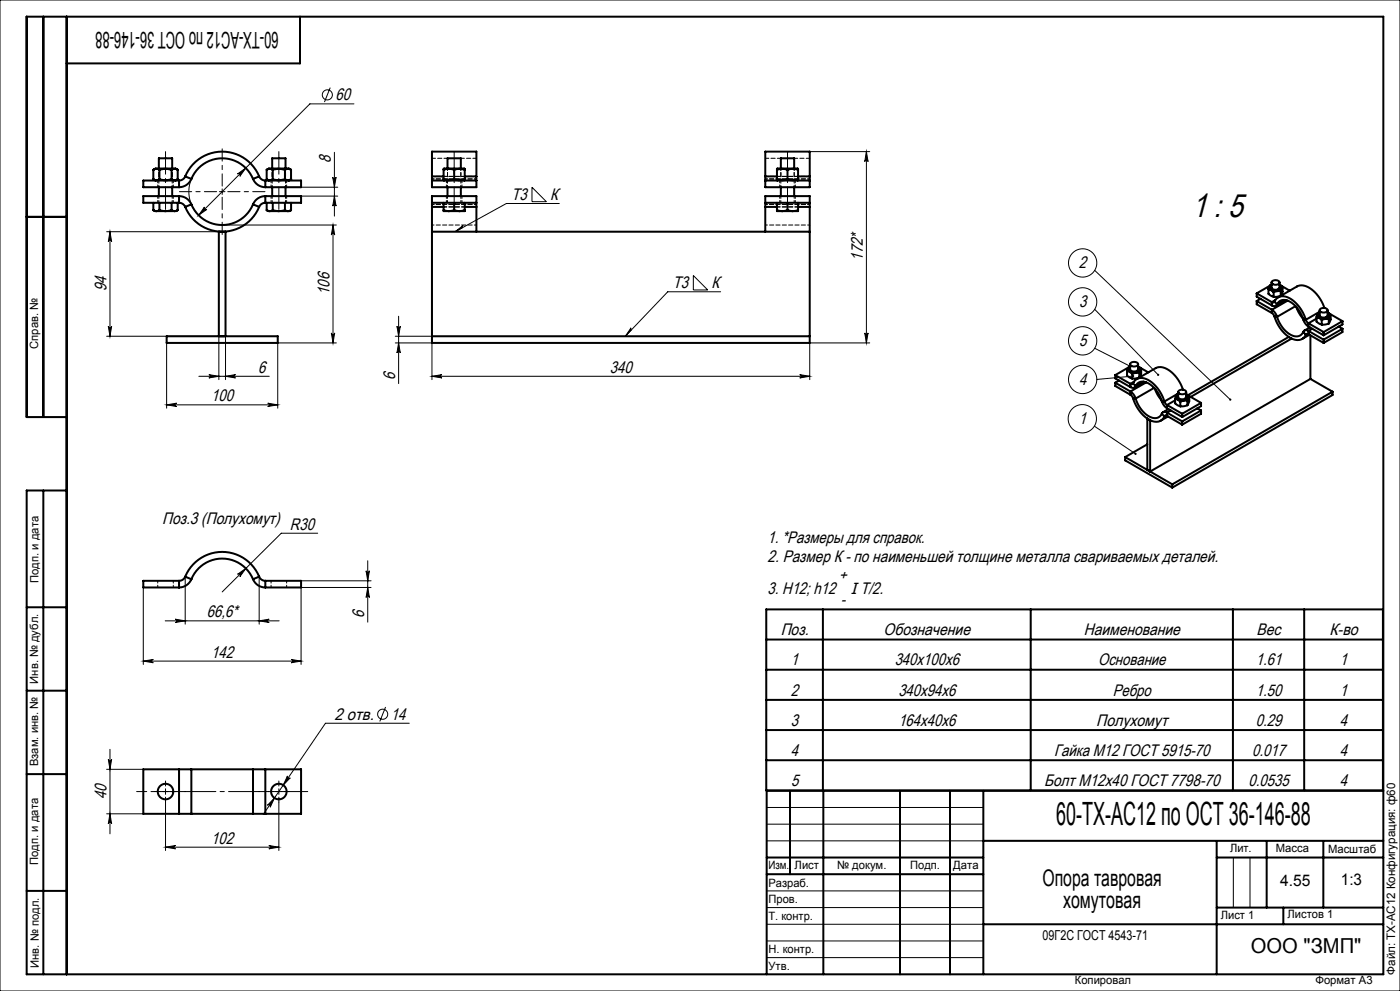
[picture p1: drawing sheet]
<svg xmlns="http://www.w3.org/2000/svg" width="420mm" height="297mm" viewBox="0 0 420 297" stroke-linecap="round" stroke-linejoin="round" font-family="sans-serif">
<g fill="none" stroke="#000" stroke-width=".3">
<path d="M0 0h420v297h-420zM99.1 26.3l-1.8 4.3M106.2 31.1h-13.2l-33.4 33.4M57.4 53.6a10 10 0 0 0 2.9 11.6M65.8 57.4h1.7M66.7 56.6v1.7M71.3 52.1l2.4-1.7-1.7 2.4a.5 .5 0 0 0-.1-.6 .5 .5 0 0 0-.6-.1zM90.3 56.1h11M90.3 58.8h11M99.8 53.1a.5 .5 0 0 0 .5 .5 .5 .5 0 0 0 .5-.5l-.5 3zM100.3 45.7v19.1M100.3 58.8l.5 3a.5 .5 0 0 0-.5-.5 .5 .5 0 0 0-.5 .5z"/>
<path d="M159.6 56.1l4.3 4.3h-4.3zM242.9 45.4h18M259.9 45.4v57.4M259.9 45.4l.5 3a.5 .5 0 0 0-.5-.4 .5 .5 0 0 0-.5 .4zM32 69.4h33.7M33 69.4v31.4M33 69.4l.5 3a.5 .5 0 0 0-.5-.4 .5 .5 0 0 0-.5 .4zM61.4 62a.5 .5 0 0 0 0 .7 .5 .5 0 0 0 .7 0l-2.5 1.8zM66.7 67.4h34.2M99.9 67.4l.5 3a.5 .5 0 0 0-.5-.4 .5 .5 0 0 0-.5 .4zM99.9 67.4v35.4M136.5 69.4l2.4-1.8-.1 .6z"/>
<path d="M167.8 61h-15.9l-15.4 8.4M32.5 97.8a.5 .5 0 0 0 .5 .4 .5 .5 0 0 0 .5-.4l-.5 3zM99.4 99.8a.5 .5 0 0 0 .5 .4 .5 .5 0 0 0 .5-.4l-.5 3zM119.1 97.8a.5 .5 0 0 0 .5 .4 .5 .5 0 0 0 .5-.4l-.5 3zM119.6 94.8v20.2M189.3 98.3v.6l-1.7 1.9zM208 82.6l4.3 4.3h-4.3zM216.2 87.4h-15.9l-12.7 13.4M259.4 99.8a.5 .5 0 0 0 .5 .4 .5 .5 0 0 0 .5-.4l-.5 3zM328.4 81l40.7 38.8M328.4 92.7l19 19.6M32 100.8h33.7v13"/>
<path d="M50 102.8v19.5M59.7 112.8h21.1M62.7 112.3l3 .5-3 .5a.5 .5 0 0 0 .4-.5 .5 .5 0 0 0-.4-.5zM67.7 112.8l3-.5a.5 .5 0 0 0-.5 .5 .5 .5 0 0 0 .5 .5zM67.7 100.8v13M100.9 102.8h-17.6v19.5M118.6 102.8h11v11M118.6 100.8h11M119.6 102.8l.5 3a.5 .5 0 0 0-.5-.5 .5 .5 0 0 0-.5 .5zM129.6 112.8l3-.5a.5 .5 0 0 0-.5 .5 .5 .5 0 0 0 .5 .5zM129.6 112.8h113.3M239.9 112.3l3 .5-3 .5a.5 .5 0 0 0 .5-.5 .5 .5 0 0 0-.5-.5z"/>
<path d="M260.9 102.8h-18v11M328.4 104.4l10.8 5.4M339.9 112.7l-10.9 1M50 121.3l3-.5a.5 .5 0 0 0-.5 .5 .5 .5 0 0 0 .5 .5zM50 121.3h33.3M80.3 120.8l3 .5-3 .5a.5 .5 0 0 0 .5-.5 .5 .5 0 0 0-.5-.5zM328.3 127.7l12.4 8.3M95.3 159.8h-10.9l-17.7 17.6M43 176.1v23M55.6 172.8v14.3M71.3 172.1l2.5-1.7-1.8 2.4a.5 .5 0 0 0 0-.7 .5 .5 0 0 0-.7 0zM77.8 172.8v14.3"/>
<path d="M90.3 174.1h21M109.8 171.1a.5 .5 0 0 0 .5 .4 .5 .5 0 0 0 .5-.4l-.5 3zM110.3 168.1v18.4M110.3 176.1l.5 3a.5 .5 0 0 0-.5-.5 .5 .5 0 0 0-.5 .5zM111.3 176.1h-21v23M43 198.1h47.3M43 198.1l3-.5a.5 .5 0 0 0-.5 .5 .5 .5 0 0 0 .5 .5zM49.6 186.1h34.2M52.6 185.6l3 .5-3 .5a.5 .5 0 0 0 .4-.5 .5 .5 0 0 0-.4-.5zM77.8 186.1l3-.5a.5 .5 0 0 0-.5 .5 .5 .5 0 0 0 .5 .5zM87.3 197.6l3 .5-3 .5a.5 .5 0 0 0 .5-.5 .5 .5 0 0 0-.5-.5zM115.7 211.9l-1.8 4.3"/>
<path d="M122.8 216.8h-25.2l-18.6 27.3M32 230.6h11M32.5 227.6a.5 .5 0 0 0 .5 .4 .5 .5 0 0 0 .5-.4l-.5 3zM33 224.6v25.3M48.8 237.2h1.7M49.7 236.4v1.7M82.3 239.2l-1.2 2.7a.5 .5 0 0 0-.2-.7 .5 .5 0 0 0-.7 .2zM82.8 237.2h1.7M83.7 236.4v1.7M86.3 232.5a.5 .5 0 0 0 .1 .7 .5 .5 0 0 0 .7-.1l-2.1 2.2zM32 243.9h11M33 243.9l.5 3a.5 .5 0 0 0-.5-.5 .5 .5 0 0 0-.5 .5z"/>
<path d="M49.7 253.9l3-.5a.5 .5 0 0 0-.5 .5 .5 .5 0 0 0 .5 .5zM49.7 240.4v14.5M49.7 253.9h34M80.7 253.4l3 .5-3 .5a.5 .5 0 0 0 .4-.5 .5 .5 0 0 0-.4-.5zM83.7 240.4v14.5M230 242h65M230 247h65M230 252h65M370 257v15M375 257v15M230 267h65M230 272h65"/>
<path d="M230 277h65M230 282h65M230 287h65"/>
<circle cx="98.2" cy="28.4" r="1.51"/>
<circle cx="324.8" cy="78.8" r="4.2"/>
<circle cx="324.8" cy="90.5" r="4.2"/>
<circle cx="324.8" cy="102.2" r="4.2"/>
<circle cx="324.8" cy="113.7" r="4.2"/>
<circle cx="324.7" cy="125.5" r="4.2"/>
<circle cx="114.8" cy="214.1" r="1.51"/>
</g>
<g fill="none" stroke="#000" stroke-width=".6">
<path d="M13 5v120M20 5v287M90 5v14h-70M46 53.7a1.62 1.62 0 0 0 1.8 0M46 50.9a1.62 1.62 0 0 1 1.8 0M46 50.9a5 5 0 0 1 3.3-.4h1.5a3.4 3.4 0 0 1 2.5 .4M46 53.7l.6 .4M46 50.9v2.8M47.7 50.5v-3.1h4v3.1M47.7 56.1v2.7M47.8 50.9a6.1 6.1 0 0 1 3.7 0M47.8 53.7a6.1 6.1 0 0 0 3.7 0"/>
<path d="M47.8 50.9v2.8M51.5 50.9a1.62 1.62 0 0 1 1.8 0M51.5 53.7a1.62 1.62 0 0 0 1.8 0M51.5 50.9v2.8M51.7 56.1v2.7M53.3 53.7l-.6 .4M53.3 50.9v2.8M53.7 58.8a4 4 0 0 1 3.7 2.5M53.7 54.1h-10.7v2h10.7M53.7 54.1v2M53.7 58.8v2M53.7 58.8h-10.7v2h10.7"/>
<path d="M55.6 52.9a2 2 0 0 1-1.9 1.2M55.6 52.9a12 12 0 0 1 11.1-7.5 12 12 0 0 1 11.1 7.5M55.6 52.9l1.8 .7M57.4 53.6a4 4 0 0 1-3.7 2.5M57.4 53.6a10 10 0 0 1 9.3-6.2 10 10 0 0 1 9.2 6.2M75.9 53.6a4 4 0 0 0 3.7 2.5M77.8 52.9a2 2 0 0 0 1.8 1.2M77.8 52.9l-1.9 .7M79.6 58.8a4 4 0 0 0-3.7 2.5M79.6 54.1h10.7v2h-10.7M79.6 54.1v2M79.6 58.8v2"/>
<path d="M79.6 58.8h10.7v2h-10.7M80 53.7a1.62 1.62 0 0 0 1.8 0M80 50.9a5 5 0 0 1 3.3-.4h1.5a3.4 3.4 0 0 1 2.5 .4M80 50.9a1.62 1.62 0 0 1 1.8 0M80 53.7l.6 .4M80 50.9v2.8M81.7 50.5v-3.1h4v3.1M81.7 56.1v2.7M81.8 53.7a6.1 6.1 0 0 0 3.7 0M81.8 50.9a6.1 6.1 0 0 1 3.7 0M81.8 50.9v2.8M85.5 53.7a1.62 1.62 0 0 0 1.8 0"/>
<path d="M85.5 50.9a1.62 1.62 0 0 1 1.8 0M85.5 50.9v2.8M85.7 56.1v2.7M87.3 53.7l-.6 .4M87.3 50.9v2.8M129.6 52.9v1.2M129.6 52.9v-7.5h13.3v7.5M129.6 54.1h13.3M129.6 54.1v2h13.3v-2M129.6 52.9h3.5M133.1 53.7l.1 .4M133.1 53.7a4.6 4.6 0 0 0 3.2 0"/>
<path d="M133.1 50.9a4.6 4.6 0 0 1 3.2 0M133.1 50.9l.1-.4h6.1l.1 .4M133.1 50.9v2.8M134.3 50.5v-3.1h4v3.1M134.3 56.1v2.7M136.3 53.7a4.6 4.6 0 0 0 3.1 0M136.3 50.9a4.6 4.6 0 0 1 3.1 0M136.3 50.9v2.8M138.3 56.1v2.7M139.4 53.7l-.1 .4M139.4 50.9v2.8M139.4 52.9h3.5"/>
<path d="M142.9 52.9v1.2M229.6 52.9v1.2M229.6 52.9v-7.5h13.3v7.5M229.6 54.1h13.3M229.6 54.1v2h13.3v-2M229.6 52.9h3.5M233.1 50.9l.1-.4h6.1l.1 .4M233.1 50.9a4.6 4.6 0 0 1 3.2 0M233.1 53.7a4.6 4.6 0 0 0 3.2 0M233.1 53.7l.1 .4M233.1 50.9v2.8M234.3 50.5v-3.1h4v3.1"/>
<path d="M234.3 56.1v2.7M236.3 50.9a4.6 4.6 0 0 1 3.1 0M236.3 53.7a4.6 4.6 0 0 0 3.1 0M236.3 50.9v2.8M238.3 56.1v2.7M239.4 53.7l-.1 .4M239.4 50.9v2.8M239.4 52.9h3.5M242.9 52.9v1.2M8 65h12M46 63l.9 .3M46 60.8v2.2"/>
<path d="M46.9 63.3h2.8M47.8 63l-.9 .3M47.8 63l1.9 .3M47.8 60.8v2.2M49.7 63.3h2.7M51.5 63l.9 .3M51.5 63l-1.8 .3M51.5 60.8v2.2M53.3 63l-.9 .3M53.3 60.8v2.2M53.7 60.8a2 2 0 0 1 1.9 1.2M55.6 62a12 12 0 0 0 11.1 7.4 12 12 0 0 0 11.1-7.4"/>
<path d="M57.4 61.3a10 10 0 0 0 9.3 6.1 10 10 0 0 0 9.2-6.1M57.4 61.3l-1.8 .7M75.9 61.3l1.9 .7M79.6 60.8a2 2 0 0 0-1.8 1.2M80 63l.9 .3M80 60.8v2.2M80.9 63.3h2.8M81.8 63l-.9 .3M81.8 63l1.9 .3M81.8 60.8v2.2M83.7 63.3h2.7M85.5 63l.9 .3"/>
<path d="M85.5 63l-1.8 .3M85.5 60.8v2.2M87.3 63l-.9 .3M87.3 60.8v2.2M129.6 60.8v1.2M129.6 62v7.4M129.6 60.8h13.3M129.6 60.8v-2h13.3v2M129.6 69.4h113.3M129.6 69.4v33.4h113.3v-33.4M129.6 62h3.5M133.1 63l1.6 .3"/>
<path d="M133.1 63v.3h1.6M133.1 60.8v2.2M134.7 63.3h3.1M136.3 63l-1.6 .3M136.3 63l1.5 .3M136.3 60.8v2.2M139.4 63l-1.6 .3M139.4 63v.3h-1.6M139.4 60.8v2.2M139.4 62h3.5M142.9 60.8v1.2M142.9 62v7.4"/>
<path d="M229.6 60.8v1.2M229.6 62v7.4M229.6 60.8h13.3M229.6 60.8v-2h13.3v2M229.6 62h3.5M233.1 63l1.6 .3M233.1 63v.3h1.6M233.1 60.8v2.2M234.7 63.3h3.1M236.3 63l-1.6 .3M236.3 63l1.5 .3M236.3 60.8v2.2"/>
<path d="M239.4 63l-1.6 .3M239.4 63v.3h-1.6M239.4 60.8v2.2M239.4 62h3.5M242.9 60.8v1.2M242.9 62v7.4M377 90.2l4.6 2.6M377 90.2v1l4.6 2.6M377 87.9v1l4.6 2.6M377 87.9l4.6 2.6M378.1 89.6l-1.1 .6M380.5 86.7l1.6 .9"/>
<path d="M380.5 86.7v1.4l1.6 .9M381 85.6l-4 2.3M381.5 84.7v1.5a1.39 1.39 0 0 0 2.4 0v-1.5M381.6 92.8a3.8 3.8 0 0 1 1.5 2.2M381.6 93.8l.7 1.1M381.6 90.5v1M381.6 92.8v1M381.6 84.3a1.44 1.44 0 0 1 2.3 .4 1.33 1.33 0 0 1-1.3 .6 1.33 1.33 0 0 1-1.1-.8zM382.1 87.6v1.4M382.3 94.9a10 10 0 0 0 6.5 7 2.6 2.6 0 0 0 3-1.6M382.3 90.4a3.1 3.1 0 0 1 5-.8 11.4 11.4 0 0 1 4.5 6.2M382.3 90.4l-.3 .3-.4-.2"/>
<path d="M382.3 90.4l.8 .8M382.3 94.9l.8 .1M382.6 90l-1 .5M383.1 95a8.1 8.1 0 0 0 5.6 5.8l1.5-.4 .8-.9M383.1 91.2a2.57 2.57 0 0 1 4.2-.6 9.6 9.6 0 0 1 3.7 5.1M383.1 91.2a1.01 1.01 0 0 1-1.5 .3M383.4 89.1l5.7-3.2a4.7 4.7 0 0 1 5.4 1.7 12.1 12.1 0 0 1 2.8 4.7M384 85.4l2.9 1.7M384.2 87.2l-2.1 .4M384.2 88.6l-2.1 .4M384.2 87.2v1.4M384.8 86l-.9-.6a.88 .88 0 0 1 .5 1 .88 .88 0 0 1-.9 .7 1.84 1.84 0 0 1-2.6-1.1l.6-.6h-.4l-.6 1.3"/>
<path d="M384.8 86l-.6 1.2M384.8 86v1.4l-.6 1.2M385.4 89.9l-2.3 1.3M385.7 89.9l-2.9 1.7M386.3 90.1l-4.7 2.7M388.7 91.8l-5.6 3.2M388.9 92l1 2.1 1 1.4M391 95.7a3.8 3.8 0 0 0 1.5 2.2M391 99.5l.8 .8M391 95.7l.8 .1M391.8 95.8l.7 1.1M392.5 99.2a1.01 1.01 0 0 0-1.5 .3"/>
<path d="M392.5 96.9v1M392.5 99.2v1M392.5 99.2l4.6 2.6M392.5 96.9l4.6 2.6M392.5 97.9l4.6 2.6M393 98.1l-1.7 1M393.7 98.5l-1.2 .7M395 95l1.5 .9M395 95v1.4l1.5 .9M395 95.5l-2.5 1.4M395.9 93v1.5a1.39 1.39 0 0 0 2.4 0v-1.5M395.9 93.4l-4.1 2.4"/>
<path d="M396 92.7a1.44 1.44 0 0 1 2.3 .3 1.33 1.33 0 0 1-1.3 .7 1.33 1.33 0 0 1-1.1-.9zM396.5 95.9v1.4M397.1 99.5v1M398.3 93.7a.88 .88 0 0 1 .6 1 .88 .88 0 0 1-1 .7 1.83 1.83 0 0 1-2.6-1.1l.6-.6-.4 .1-.5 1.2M398.3 93.7l.9 .6M398.3 93.7l4.4 2.5M398.6 95.6l-2.1 .3M398.6 97l-2.1 .3M398.6 95.6v1.4M399.2 94.3l-.6 1.3M399.2 94.3v1.4l-.6 1.3M401.6 97.9l1.1 .6"/>
<path d="M402.7 98.5v1l-5.6 3.3M402.7 98.5l-5.6 3.3M402.7 96.2v1l-5.6 3.3M402.7 96.2l-5.6 3.3M50 100.8h33.3v2h-33.3zM65.7 100.8v-31.4h2v31.4M129.6 100.8h113.3M334.6 112.4l4.5 2.6M334.6 112.4v1l4.5 2.6M334.6 114.7v1l4.5 2.6M334.6 114.7l4.5 2.6M335.7 114l-1.1 .7"/>
<path d="M338.1 111.2l1.6 .9M338.1 111.2v1.4l1.6 .9M338.6 110.1l-4 2.3M339 109.9a.86 .86 0 0 0-.6 .9 .86 .86 0 0 0 .9 .7 1.93 1.93 0 0 0 2.7-1l-.6-.6 1 .6M339 109.8l-.5 .4-.4 1M339 109.1v1.6a1.39 1.39 0 0 0 2.4 0v-1.6M339.1 117.3a3.8 3.8 0 0 1 1.6 2.1M339.1 118.3l.8 1.1M339.1 115v1M339.1 117.3v1M339.2 108.8a1.44 1.44 0 0 1 2.2 .4 1.33 1.33 0 0 1-1.2 .6 1.33 1.33 0 0 1-1.1-.8zM339.7 112.1v1.4"/>
<path d="M339.9 114.9a3.1 3.1 0 0 1 5-.8 11.4 11.4 0 0 1 4.4 6.2M339.9 114.9l-.3 .2-.5-.1M339.9 119.4a10 10 0 0 0 6.5 7 2.6 2.6 0 0 0 2.9-1.6M339.9 119.4h.8M339.9 114.9l.8 .8M340.1 114.5l-1 .5M340.7 115.7a2.57 2.57 0 0 1 4.2-.6 9.6 9.6 0 0 1 3.6 5.1M340.7 115.7a1.01 1.01 0 0 1-1.6 .3M340.7 119.4a8.1 8.1 0 0 0 5.5 5.9l1.6-.4 .7-.9M341 113.6l5.7-3.3a4.7 4.7 0 0 1 5.4 1.8 12.1 12.1 0 0 1 2.8 4.7M341.6 109.9l2.9 1.7M341.8 111.7l-2.1 .4"/>
<path d="M341.8 113.1l-2.1 .4M341.8 111.7v1.4M342.4 110.5l-.6 1.2M342.4 110.5v1.4l-.6 1.2M343 114.4l-2.3 1.3M343.3 114.4l-3 1.7M343.9 114.6l-4.8 2.7M346.2 116.2l-5.5 3.2M346.4 116.5l1 2.1 1 1.3M352.5 119.5l1.6 .9M352.5 119.5v1.4l1.6 .9M352.5 120l-2.4 1.4"/>
<path d="M353.5 118.2a.86 .86 0 0 0-.6 1 .86 .86 0 0 0 .8 .7 1.93 1.93 0 0 0 2.7-1.1l-.5-.6M353.5 118.1l-.5 .4-.5 1M353.5 117.5v1.5a1.39 1.39 0 0 0 2.4 0v-1.5M353.5 117.9l-4.2 2.4M353.6 117.2a1.44 1.44 0 0 1 2.3 .3 1.33 1.33 0 0 1-1.3 .7 1.33 1.33 0 0 1-1.1-.9zM355.9 118.2l.9 .6M355.9 118.2l4.4 2.5M356.8 118.8l-.6 1.3M356.8 118.8v1.4l-.6 1.3M386.6 101l-30.2 17.5M387.5 101.5l-30.3 17.4M392.2 100l-.4 .3"/>
<path d="M392.5 100.2l-.4-.2-.3 .3M392.5 100.2l4.6 2.6M392.8 100.3l-2.2 1.3M393.1 100.5v13.1M393.1 113.6l-48.1 27.7v-15.3M393.1 113.6l6.7 3.8M397.1 101.8v1M399.8 117.4l-48.1 27.8M399.8 117.4v1l-48.1 27.7M20 125h-12v-120h407v287h-407v-145h12M337.5 137l14.2 8.2M337.5 137v1l14.2 8.1"/>
<path d="M344.2 133.2l-6.7 3.8M344.2 125.5l.8 .5M344.2 125.5v15.3M344.2 125.5h.1M345.1 126h-.1M348.5 120.2a3.8 3.8 0 0 0 1.6 2.2M348.5 120.2l.8 .1M348.5 124l.8 .8M349.3 120.3l.8 1.1M349.8 124.5l-.5 .3M350.1 124.6l-.5-.1-.3 .3M350.1 123.7a1.01 1.01 0 0 0-1.6 .3"/>
<path d="M350.1 121.4l4.6 2.6M350.1 122.4l4.6 2.6M350.1 121.4v1M350.1 123.7v.9M350.1 123.7l4.6 2.6M350.1 124.6l4.6 2.7M350.4 124.8l-2.2 1.3M350.5 122.6l-1.6 .9M351.2 123l-1.1 .7M354.1 120.4v1.4M354.7 124v1M354.7 126.3v1"/>
<path d="M356.2 120.1l-2.1 .3M356.2 121.5l-2.1 .3M356.2 120.1v1.4M359.2 122.4l1.1 .6M360.3 120.7l-5.6 3.3M360.3 120.7v1l-5.6 3.3M360.3 123v1l-5.6 3.3M360.3 123l-5.6 3.3M13 147v145M351.7 145.2v.9M53.7 174.1v2M53.7 174.1h-10.7v2h10.7"/>
<path d="M55.6 172.8a2 2 0 0 1-1.9 1.3M55.6 172.8a12 12 0 0 1 11.1-7.4 12 12 0 0 1 11.1 7.4M55.6 172.8l1.8 .8M57.4 173.6a4 4 0 0 1-3.7 2.5M57.4 173.6a10 10 0 0 1 9.3-6.2 10 10 0 0 1 9.2 6.2M75.9 173.6a4 4 0 0 0 3.7 2.5M77.8 172.8a2 2 0 0 0 1.8 1.3M77.8 172.8l-1.9 .8M79.6 174.1v2M79.6 174.1h10.7v2h-10.7M8 182h12M229.9 182.6h185v54.3h-185z"/>
<path d="M229.9 191.7h185M246.9 182.6v54.3M309.2 182.6v54.3M369.9 182.6v54.3M391.3 182.6v54.3M8 207h12M229.9 200.7h185M229.9 209.8h185M229.9 218.8h185M8 232h12M53.7 230.6h3.7M53.7 230.6v13.3"/>
<path d="M53.7 230.6h-10.7v13.3h10.7M57.4 230.6h18.5M57.4 230.6v13.3M75.9 230.6h3.7M75.9 230.6v13.3M79.6 230.6v13.3M79.6 230.6h10.7v13.3h-10.7M229.9 227.8h185M237 237v25M247 237v55M270 237v55M285 237v55"/>
<path d="M295 237v55M415 237h-185v55M53.7 243.9h3.7M57.4 243.9h18.5M75.9 243.9h3.7M230 257h65M295 252h120M365 252v40M365 257h50M380 252v20M397 252v20M8 267h12"/>
<path d="M230 262h65M295 277h120M365 272h50M385 272v5"/>
<circle cx="49.7" cy="237.2" r="2.33"/>
<circle cx="83.7" cy="237.2" r="2.33"/>
</g>
<path d="M48 237.2h-1.5M49.7 235.6v-1.5M49.7 238.9v1.5M51.3 237.2h1.5M82 237.2h-1.5M83.7 235.6v-1.5M83.7 238.9v1.5M85.3 237.2h1.5" fill="none" stroke="#000" stroke-width=".3" stroke-dasharray="15.2 1.3 1.3 1.3"/>
<path d="M65 57.4h-11.2M66.7 55.8v-11.2M66.7 59.1v11.2M68.3 57.4h11.2" fill="none" stroke="#000" stroke-width=".3" stroke-dasharray="15.2 1.3 1.3 1.3" stroke-dashoffset="11.6"/>
<path d="M77.9 237.2h-22.5" fill="none" stroke="#000" stroke-width=".3" stroke-dasharray="15.2 1.3 1.3 1.3" stroke-dashoffset="5.9"/>
<path d="M55.7 237.2h-14.7M92.3 237.2h-14.7" fill="none" stroke="#000" stroke-width=".3" stroke-dasharray="15.2 1.3 1.3 1.3" stroke-dashoffset="7.4"/>
<path d="M49.7 62.8v-17.4M83.7 62.8v-17.4M136.3 62.8v-17.4M236.3 62.8v-17.4" fill="none" stroke="#000" stroke-width=".3" stroke-dasharray="15.2 1.3 1.3 1.3" stroke-dashoffset="8.5"/>
<g fill="#000">
<path d="M99.8 53.1a.5 .5 0 0 0 .5 .5 .5 .5 0 0 0 .5-.5l-.5 3zM100.3 58.8l.5 3a.5 .5 0 0 0-.5-.5 .5 .5 0 0 0-.5 .5zM33 69.4l.5 3a.5 .5 0 0 0-.5-.4 .5 .5 0 0 0-.5 .4zM32.5 97.8a.5 .5 0 0 0 .5 .4 .5 .5 0 0 0 .5-.4l-.5 3zM119.1 97.8a.5 .5 0 0 0 .5 .4 .5 .5 0 0 0 .5-.4l-.5 3zM119.6 102.8l.5 3a.5 .5 0 0 0-.5-.5 .5 .5 0 0 0-.5 .5zM32.5 227.6a.5 .5 0 0 0 .5 .4 .5 .5 0 0 0 .5-.4l-.5 3zM33 243.9l.5 3a.5 .5 0 0 0-.5-.5 .5 .5 0 0 0-.5 .5z"/>
<path d="M99.4 99.8a.5 .5 0 0 0 .5 .4 .5 .5 0 0 0 .5-.4l-.5 3zM99.9 67.4l.5 3a.5 .5 0 0 0-.5-.4 .5 .5 0 0 0-.5 .4zM259.4 99.8a.5 .5 0 0 0 .5 .4 .5 .5 0 0 0 .5-.4l-.5 3zM259.9 45.4l.5 3a.5 .5 0 0 0-.5-.4 .5 .5 0 0 0-.5 .4zM110.3 176.1l.5 3a.5 .5 0 0 0-.5-.5 .5 .5 0 0 0-.5 .5zM109.8 171.1a.5 .5 0 0 0 .5 .4 .5 .5 0 0 0 .5-.4l-.5 3z"/>
<path d="M368.9 119.5l-.1 .5h.5l-.2-.2 .2 .2 .1-.4zM347.2 112.1l.1 .5h.4l-.3-.3 .3 .2-.1-.4zM338.9 109.6v.4l.5 .1 .1-.1-.3-.2 .3 .2-.1-.4zM339.7 112.5a.33 .33 0 0 0 .1 .5 .33 .33 0 0 0 .5-.3h-.4h.4l-.3-.3zM340.4 135.8v.4l.5 .1-.2-.3 .2 .2v-.4zM136.5 69.4l2.4-1.8-.1 .6zM189.3 98.3v.6l-1.7 1.9z"/>
<path d="M50 121.3l3-.5a.5 .5 0 0 0-.5 .5 .5 .5 0 0 0 .5 .5zM80.3 120.8l3 .5-3 .5a.5 .5 0 0 0 .5-.5 .5 .5 0 0 0-.5-.5zM61.4 62l-1.8 2.5 2.5-1.8a.5 .5 0 0 1-.7 0 .5 .5 0 0 1 0-.7zM71.3 52.1a.5 .5 0 0 1 .6 .1 .5 .5 0 0 1 .1 .6l1.7-2.4zM62.7 112.3l3 .5-3 .5a.5 .5 0 0 0 .4-.5 .5 .5 0 0 0-.4-.5zM67.7 112.8l3-.5a.5 .5 0 0 0-.5 .5 .5 .5 0 0 0 .5 .5zM129.6 112.8l3-.5a.5 .5 0 0 0-.5 .5 .5 .5 0 0 0 .5 .5zM239.9 112.3l3 .5-3 .5a.5 .5 0 0 0 .5-.5 .5 .5 0 0 0-.5-.5zM43 198.1l3-.5a.5 .5 0 0 0-.5 .5 .5 .5 0 0 0 .5 .5zM87.3 197.6l3 .5-3 .5a.5 .5 0 0 0 .5-.5 .5 .5 0 0 0-.5-.5zM71.3 172.1a.5 .5 0 0 1 .7 0 .5 .5 0 0 1 0 .7l1.8-2.4zM52.6 185.6l3 .5-3 .5a.5 .5 0 0 0 .4-.5 .5 .5 0 0 0-.4-.5zM77.8 186.1l3-.5a.5 .5 0 0 0-.5 .5 .5 .5 0 0 0 .5 .5zM49.7 253.9l3-.5a.5 .5 0 0 0-.5 .5 .5 .5 0 0 0 .5 .5zM80.7 253.4l3 .5-3 .5a.5 .5 0 0 0 .4-.5 .5 .5 0 0 0-.4-.5zM82.3 239.2l-2.1 2.2a.5 .5 0 0 1 .7-.2 .5 .5 0 0 1 .2 .7zM86.3 232.5l-1.3 2.8 2.1-2.2a.5 .5 0 0 1-.7 .1 .5 .5 0 0 1-.1-.7z"/>
</g>
<path d="M46.6 54.1h6.1M46.6 50.5h6.1M80.6 54.1h6.1M80.6 50.5h6.1" fill="none" stroke="#000" stroke-width=".3" stroke-dasharray="1.3 .6" stroke-dashoffset=".5"/>
<path d="M46 53.7h.1M47.8 53.7h.1M47.8 50.9l-.4-.2M51.5 53.7h.1M53.3 50.9l-.4-.2M53.3 53.7h.1M80 53.7h.1M81.8 53.7h.1M85.5 53.7h.1M87.3 53.7h.1M133.2 54.1h.1M139.3 54.1h.1" fill="none" stroke="#000" stroke-width=".3" stroke-dasharray="1.3 .6"/>
<g fill="none" stroke="#000" stroke-width=".3" stroke-dasharray="1.3 .6" stroke-dashoffset=".6">
<path d="M47.3 54.1v2M47.3 58.8v2M47.7 58.8v2M52 56.1v-2M53.7 56.1v-2M53.7 58.8v2M57.4 53.6l-1.8-.7M75.9 53.6l1.9-.7M79.6 56.1v-2M79.6 58.8v2M81.3 54.1v2M81.3 58.8v2"/>
<path d="M81.7 58.8v2M86 56.1v-2M133.9 58.8v2M133.9 54.1v2M134.3 58.8v2M138.6 56.1v-2M142.9 53.6h-13.3M142.9 52.9h-13.3M233.9 54.1v2M233.9 58.8v2M234.3 58.8v2M238.6 56.1v-2"/>
<path d="M242.9 53.6h-13.3M242.9 52.9h-13.3M51.7 60.8v-2M52 60.8v-2M57.4 61.3l-1.8 .7M75.9 61.3l1.9 .7M85.7 60.8v-2M86 60.8v-2M129.6 61.3h13.3M129.6 62h13.3M129.6 67.4h13.3M138.3 60.8v-2"/>
<path d="M138.6 60.8v-2M229.6 61.3h13.3M229.6 62h13.3M229.6 67.4h13.3M238.3 60.8v-2M238.6 60.8v-2M47.3 174.1v2M52 176.1v-2M53.7 176.1v-2M57.4 173.6l-1.8-.8M75.9 173.6l1.9-.8M79.6 176.1v-2"/>
<path d="M81.3 174.1v2M86 176.1v-2"/>
</g>
<path d="M46 53.7l.6 .4M46.6 50.5l-.6 .4M52.7 54.1l.6-.4M53.3 50.9l-.6-.4M80 53.7l.6 .4M80.6 50.5l-.6 .4M86.7 54.1l.6-.4M87.3 50.9l-.6-.4" fill="none" stroke="#000" stroke-width=".3" stroke-dasharray="1.3 .6" stroke-dashoffset=".4"/>
<g fill="none" stroke="#000" stroke-width=".3" stroke-dasharray="1.3 .6" stroke-dashoffset=".7">
<path d="M47.7 50.5v3.6M47.7 50.5v5.6M51.7 54.1v-3.6M51.7 56.1v-5.6M81.7 50.5v3.6M81.7 50.5v5.6M85.7 54.1v-3.6M85.7 56.1v-5.6M134.3 50.5v3.6M134.3 50.5v5.6M138.3 54.1v-3.6M138.3 56.1v-5.6"/>
<path d="M234.3 50.5v3.6M234.3 50.5v5.6M238.3 54.1v-3.6M238.3 56.1v-5.6"/>
</g>
<path d="M133.2 54.1h3.1M136.3 54.1h3" fill="none" stroke="#000" stroke-width=".3" stroke-dasharray="1.3 .6" stroke-dashoffset=".1"/>
<path d="M134.3 47.4h-4.7M142.9 47.4h-4.6M234.3 47.4h-4.7M242.9 47.4h-4.6" fill="none" stroke="#000" stroke-width=".3" stroke-dasharray="1.3 .6" stroke-dashoffset=".2"/>
<path d="M139.4 52.9h-6.3M239.4 52.9h-6.3M133.1 62h6.3M233.1 62h6.3" fill="none" stroke="#000" stroke-width=".3" stroke-dasharray="1.3 .6" stroke-dashoffset=".3"/>
<text font-size="10" x="357.5" y="65">1 : 5</text>
<text font-size="9.6" x="316.9" y="247.3">60-ТХ-АС12 по ОСТ 36-146-88</text>
<g font-size="6.9">
<text x="83.6" y="9.6" transform="rotate(-180 83.6 9.6)">60-ТХ-АС12 по ОСТ 36-146-88</text>
<text x="312.7" y="265.6">Опора тавровая</text>
<text x="318.9" y="272.1">хомутовая</text>
</g>
<text font-size="6.2" x="375.2" y="285.5">ООО &quot;ЗМП&quot;</text>
<g font-size="5">
<text x="100.7" y="30">60</text>
<text x="99.2" y="48.9" transform="rotate(-90 99.2 48.9)">8</text>
<text x="153.4" y="59.9">Т3</text>
<text x="165.1" y="59.9">К</text>
<text x="258.8" y="78.2" transform="rotate(-90 258.8 78.2)">172*</text>
<text x="323.7" y="80.4">2</text>
<text x="31.9" y="87.3" transform="rotate(-90 31.9 87.3)">94</text>
<text x="98.8" y="88.4" transform="rotate(-90 98.8 88.4)">106</text>
<text x="201.8" y="86.4">Т3</text>
<text x="213.5" y="86.4">К</text>
<text x="323.7" y="92.1">3</text>
<text x="323.7" y="103.7">5</text>
<text x="77.5" y="111.7">6</text>
<text x="118.5" y="113.9" transform="rotate(-90 118.5 113.9)">6</text>
<text x="183" y="111.7">340</text>
<text x="323.7" y="115.3">4</text>
<text x="63.4" y="120.3">100</text>
<text x="323.6" y="127.1">1</text>
<text x="48.7" y="157.1">Поз.3 (Полухомут)</text>
<text x="87" y="158.7">R30</text>
<text x="230.3" y="162.8">1. *Размеры для справок.</text>
<text x="230.3" y="168.3">2. Размер К - по наименьшей толщине металла свариваемых деталей.</text>
<text x="251.8" y="173.8">+</text>
<text x="230.3" y="178.1">3. H12; h12</text>
<text x="62.1" y="185">66,6*</text>
<text x="109.2" y="185.4" transform="rotate(-90 109.2 185.4)">6</text>
<text x="252.3" y="181.3">-</text>
<text x="234.2" y="190.4">Поз.</text>
<text x="265.1" y="190.4">Обозначение</text>
<text x="325.1" y="190.4">Наименование</text>
<text x="377" y="190.4">Вес</text>
<text x="398.8" y="190.4">К-во</text>
<text x="63.4" y="197.1">142</text>
<text x="237.3" y="199.4">1</text>
<text x="268.4" y="199.4">340х100х6</text>
<text x="329.4" y="199.4">Основание</text>
<text x="376.7" y="199.4">1.61</text>
<text x="402" y="199.4">1</text>
<text x="237.3" y="208.4">2</text>
<text x="269.5" y="208.4">340х94х6</text>
<text x="333.8" y="208.4">Ребро</text>
<text x="376.7" y="208.4">1.50</text>
<text x="402" y="208.4">1</text>
<text x="100.4" y="215.7">2 отв.</text>
<text x="117.3" y="215.7">14</text>
<text x="237.3" y="217.5">3</text>
<text x="269.5" y="217.5">164х40х6</text>
<text x="328.9" y="217.5">Полухомут</text>
<text x="376.7" y="217.5">0.29</text>
<text x="402" y="217.5">4</text>
<text x="237.3" y="226.5">4</text>
<text x="316.2" y="226.5">Гайка M12 ГОСТ 5915-70</text>
<text x="375.7" y="226.5">0.017</text>
<text x="402" y="226.5">4</text>
<text x="31.9" y="239.4" transform="rotate(-90 31.9 239.4)">40</text>
<text x="237.3" y="235.6">5</text>
<text x="313.2" y="235.6">Болт M12x40 ГОСТ 7798-70</text>
<text x="374.6" y="235.6">0.0535</text>
<text x="402" y="235.6">4</text>
<text x="63.4" y="252.8">102</text>
</g>
<g font-size="4.8">
<text x="384" y="265.6">4.55</text>
<text x="402.3" y="265.3">1:3</text>
</g>
<text font-size="4.7" x="255.2" y="178.1">I T/2.</text>
<text font-size="4.1" x="312.8" y="281.6">09Г2С ГОСТ 4543-71</text>
<text font-size="3.5" x="418.6" y="292.1" transform="rotate(-90 418.6 292.1)">Файл: ТХ-АС12 Конфигурация: ф60</text>
<g font-size="3.4">
<text x="11.5" y="104.5" transform="rotate(-90 11.5 104.5)">Справ. №</text>
<text x="11.6" y="174.7" transform="rotate(-90 11.6 174.7)">Подп. и дата</text>
<text x="11.4" y="204.9" transform="rotate(-90 11.4 204.9)">Инв. № дубл.</text>
<text x="11.4" y="229.6" transform="rotate(-90 11.4 229.6)">Взам. инв. №</text>
<text x="369" y="255.5">Лит.</text>
<text x="382.8" y="255.5">Масса</text>
<text x="398.4" y="255.6">Масштаб</text>
<text x="11.4" y="259.2" transform="rotate(-90 11.4 259.2)">Подп. и дата</text>
<text x="230.5" y="260.5">Изм.</text>
<text x="238.4" y="260.4">Лист</text>
<text x="251.1" y="260.4">№ докум.</text>
<text x="273" y="260.4">Подп.</text>
<text x="286" y="260.4">Дата</text>
<text x="230.5" y="265.7">Разраб.</text>
<text x="230.5" y="275.7">Т. контр.</text>
<text x="230.6" y="270.7">Пров.</text>
<text x="366.2" y="275.3">Лист 1</text>
<text x="386.3" y="275.2">Листов 1</text>
<text x="230.6" y="285.7">Н. контр.</text>
<text x="11.6" y="290" transform="rotate(-90 11.6 290)">Инв. № подл.</text>
<text x="230.6" y="290.7">Утв.</text>
<text x="322.5" y="295">Копировал</text>
<text x="394.6" y="295">Формат А3</text>
</g>
</svg>
